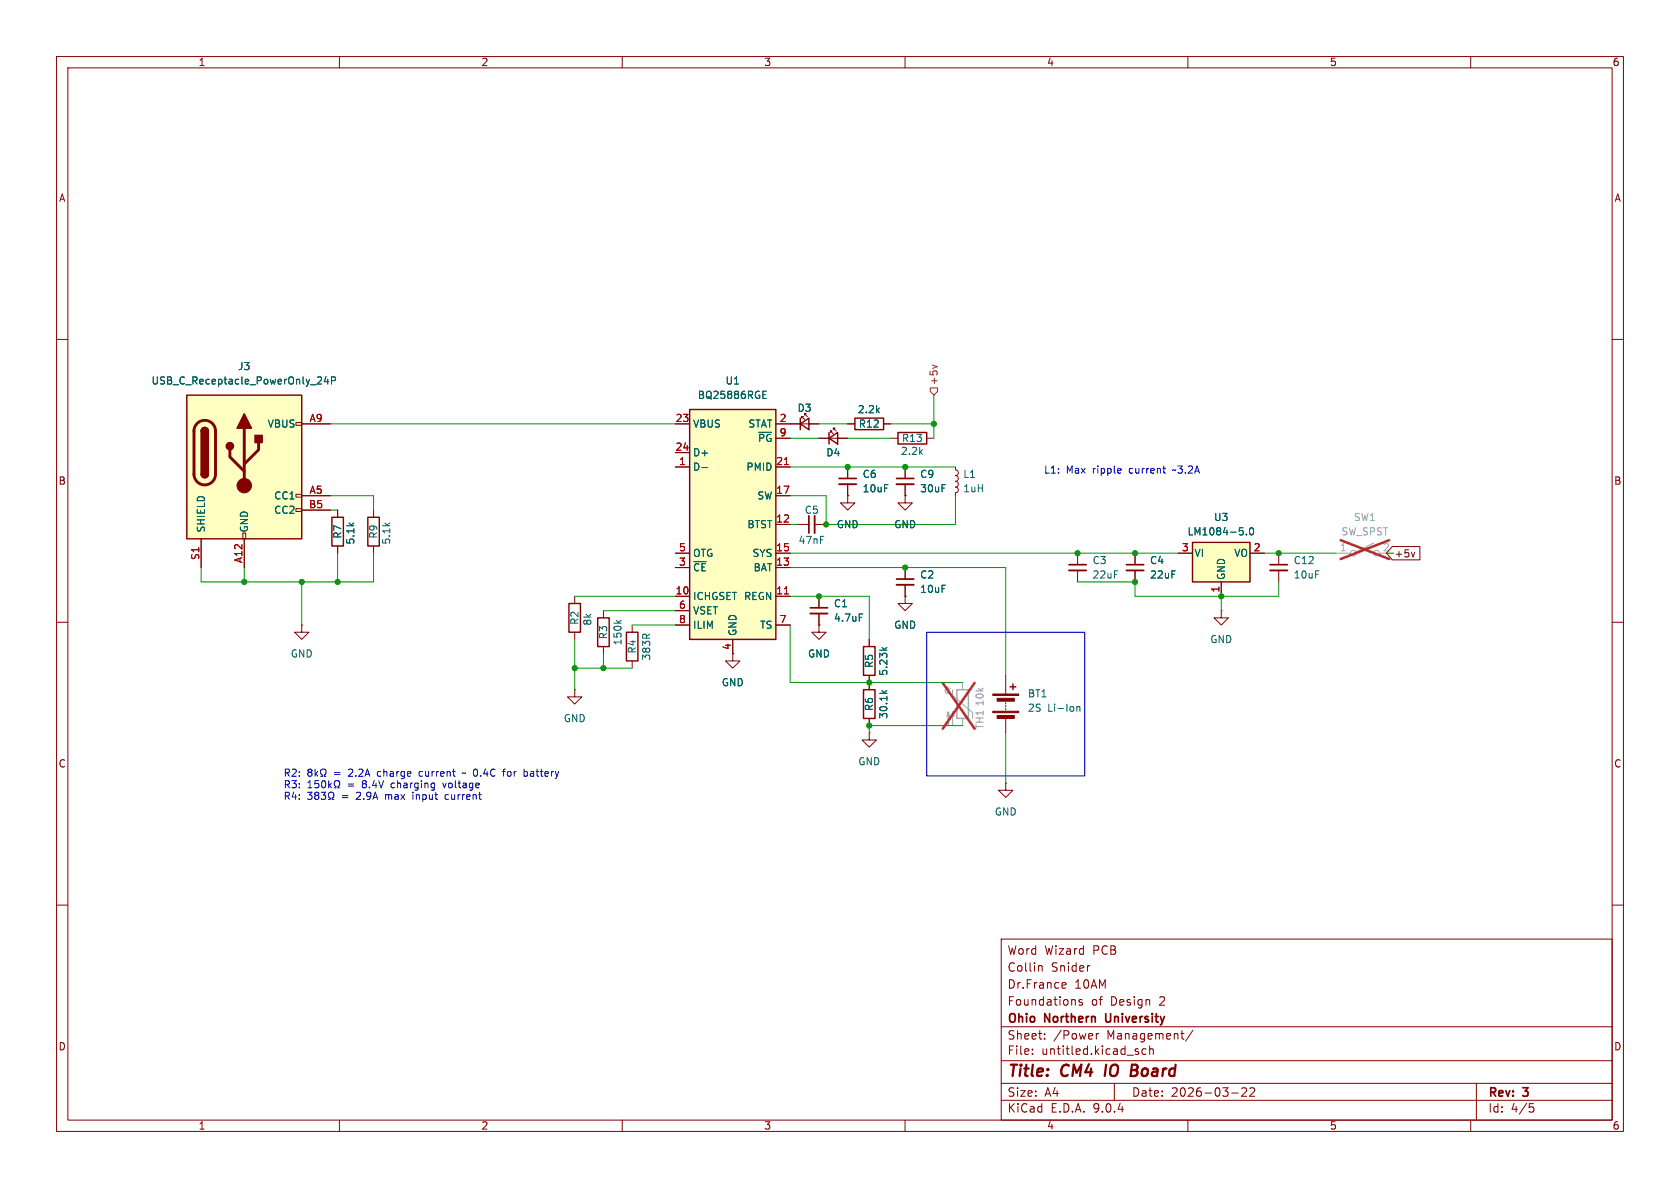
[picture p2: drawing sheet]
<svg xmlns="http://www.w3.org/2000/svg" width="297mm" height="210mm" viewBox="0 0 297 210" stroke-linecap="round" stroke-linejoin="round" font-family="sans-serif">
<g fill="none" stroke="#840000" stroke-width=".18">
<path d="M10 10h277v190h-277zM12 12h273v186h-273zM60 10v2M110 10v2M160 10v2M210 10v2M260 10v2M10 60h2M144.8 77.5h5.1M146.8 76.5v-.3h.3h-.3l.5 .5M147.3 75.9v-.2h.3h-.3l.5 .5M157.5 77.5h1.2"/>
<path d="M163.8 77.5h1.3M285 60h2M10 110h2M285 110h2M10 160h2M177 166h108v32h-108zM183.8 170.7h.2l.2 .2v.8M187.8 174.6h.6M187.8 173.8l.4-.1 .3 .4-.8 .1M191.3 176.8l-.3-.1-.3 .2 .1 .2 .5 .2v.3h-.6M192.5 170.7h.2M285 160h2"/>
<path d="M60 198v2M110 198v2M160 198v2M177 194.5h108M177 191.5h108M177 187.5h108M177 181.5h108M182.5 186.3v.1M182.5 185.5v.1M184.7 183.6v.1M184.7 182.8v.1M193.8 182.7v1"/>
<path d="M194.2 182.7l-.2 .1-.2 .2M197 191.5v3M201.2 186v.3M202.6 185.5l-.4-.1-.3 .3v.4l.1 .2h.6M203.2 185.5l.3-.1 .3 .1 .1 .9M203.2 184.9v1.5M208.7 182.7h.6M209.2 183.7h.1M210 198v2M210.9 182.1l-1.3 2M217.7 193.2h1.2M219.5 192.4l.6-.1 .2 .1 .1 .3-.9 1.1h.9"/>
<path d="M221 192.4l.5-.1 .2 .1 .1 .3-.9 1.1h.9M260 198v2M261 191.5v6.5M270.4 195.1h.7M270.5 195.7h.4l.3 .3-.2 .5-.5 .1"/>
</g>
<path d="M195.6 188.2l-.3 2M200 189.2h.7M200.1 188.2h.7M200.7 189.2l.2 .1M200.8 190.1l-.9 .1M200.9 189.1l-.2 .1" fill="none" stroke="#840000" stroke-width=".4"/>
<path d="M195.5 179.2l.1 1.3" fill="none" stroke="#840000" stroke-width=".3"/>
<path d="M146.6 77.5l1.5-1v2zM146.6 76.5v2M158.7 76.5h5.1v2h-5.1z" fill="none" stroke="#840000" stroke-width=".25"/>
<path d="M121.9 72.4h15.3v40.6h-15.3z" fill="#ffffc2"/>
<path d="M121.9 72.4h15.3v40.6h-15.3zM141.5 74.9l1.5-1v2zM141.5 73.9v2M105.7 109.2h2v5.1h-2zM110.7 111.8h2.1v5h-2.1z" fill="none" stroke="#840000" stroke-width=".25"/>
<g fill="none" stroke="#840000" stroke-width=".18">
<path d="M119.4 74.9h2.5M137.2 74.9h7.6M137.2 77.5h2.5M141.7 73.9v-.2h.3h-.3l.5 .5M142.2 73.4v-.2h.3h-.3l.5 .5M119.4 80h2.5M119.4 82.6h2.5M119.4 97.8h2.5M137.2 82.6h2.5M137.2 97.8h2.5M137.2 87.6h2.5M137.2 92.7h2.5"/>
<path d="M149.9 82.6v2M149.9 85.6v2M160 87.6v1.3h1.3l-1.3 1.3-1.3-1.3h1.3M160 87.6h.1M160 82.6v2M160 85.6v2M106.7 108v1.2M106.7 114.3v1.3M111.8 110.5v1.3M111.8 116.8v1.3M119.4 100.3h2.5M119.4 105.4h2.5"/>
<path d="M119.4 108h2.5M119.4 110.5h2.5M129.5 113v2.6M137.2 100.3h2.5M137.2 105.4h2.5M137.2 110.5h2.5"/>
</g>
<path d="M134.9 69.8h.4M134.9 70.4h.6M134.9 69.2h.6M124.1 82.6h1M109 109.7l.4 .5M109.8 109.7l-.5 .3" fill="none" stroke="#006464" stroke-width=".18"/>
<path d="M138.7 82.1h.7M138.7 105h.7" fill="none" stroke="#a90000" stroke-width=".18"/>
<path d="M148.3 84.6h3.1M158.5 84.6h3" fill="none" stroke="#840000" stroke-width=".3"/>
<path d="M148.3 85.6h3.1M158.5 85.6h3" fill="none" stroke="#840000" stroke-width=".33"/>
<path d="M33 69.9h20.3v25.4h-20.3z" fill="#ffffc2"/>
<g fill="none" stroke="#840000" stroke-width=".18">
<path d="M52.3 74.7h1v.5h-1zM53.3 74.9h5.1M149.9 74.9h1.2M156.2 74.9h1.3M35.6 95.3v5M42.9 94.2h.5v1.1h-.5zM43.2 95.3v5M52.3 87.4h1v.5h-1zM52.3 89.9h1v.5h-1zM53.3 87.6h5.1M53.3 90.2h5.1M59.7 90.2v1.2"/>
<path d="M59.7 96.5v1.3M66 90.2v1.2M66 96.5v1.3M141 92.7h2M144 92.7h2M149.9 87.6v1.3h1.2l-1.2 1.3-1.3-1.3h1.3M149.9 87.6h.1M53.3 110.5v1.3h1.3l-1.3 1.2-1.2-1.2h1.2M53.3 110.5h.1M101.6 105.4v1.3M101.6 111.8v1.2M129.5 115.6v1.2h1.3l-1.3 1.3-1.2-1.3h1.2"/>
<path d="M153.7 113v1.3M153.7 119.4v1.3M177.8 119.4v3.3M101.6 121.9v1.3h1.3l-1.3 1.3-1.3-1.3h1.3M101.6 121.9h.1M177.8 124.2v.3M177.8 124.7v.3M177.8 125.2v.3M177.8 127v2.5"/>
</g>
<path d="M33 69.9h20.3v25.4h-20.3zM35.6 76.2a.64 .64 0 0 1 .6-.6 .64 .64 0 0 1 .6 .6M151.1 73.9h5.1v2h-5.1zM35.6 83.8a.64 .64 0 0 0 .6 .7 .64 .64 0 0 0 .6-.7M58.7 91.4h2v5.1h-2zM65 91.4h2.1v5.1h-2.1zM100.6 106.7h2v5.1h-2zM152.7 114.3h2v5.1h-2zM178.6 121.4h1M179.1 120.9v1" fill="none" stroke="#840000" stroke-width=".25"/>
<path d="M34.8 74.9a1.9 1.9 0 0 1 2.1-.5 1.9 1.9 0 0 1 1.2 1.8v7.6a1.91 1.91 0 0 1-1.9 1.9 1.91 1.91 0 0 1-1.9-1.9v-7.7l.2-.7zM40.6 79.5v1.3l2.6 2.5M43.2 75.7v10.2M45.7 78.2v1.3l-2.5 2.5" fill="none" stroke="#840000" stroke-width=".51"/>
<g fill="#840000" stroke="#840000" stroke-width=".25">
<path d="M35.6 76.2h1.2v7.6h-1.2z"/>
<path d="M35.7 75.8a.64 .64 0 0 1 .7-.2 .64 .64 0 0 1 .4 .6h-1.2z"/>
<path d="M35.6 83.8h1.2a.64 .64 0 0 1-.6 .7 .64 .64 0 0 1-.6-.7z"/>
<path d="M43.2 73.2l1.2 2.5h-2.5z"/>
<path d="M45.1 77h1.3v1.2h-1.3z"/>
<circle cx="40.6" cy="78.9" r=".63"/>
</g>
<g fill="#840000" stroke="#840000" stroke-width=".18">
<path d="M175.5 122.7h4.6v.2h-4.6z"/>
<path d="M175.5 125.7h4.6v.3h-4.6z"/>
<path d="M176.3 123.4h3v.6h-3z"/>
<path d="M176.3 126.5h3v.5h-3z"/>
<circle cx="43.2" cy="85.9" r="1.27"/>
</g>
<path d="M56.6 66.6l.2 .3v.3l-.7 .7h.7M57.6 66.6l-.3 .9h.8M57.9 67v.9M58.6 67.3l.6-.1 .1-.2v-.3l-.7-.1v1.3M155.9 114.5l.5 .4M156.8 114.5l-.5 .3M190.4 124.9v.8M190.4 125l.2-.1 .3 .1v.7" fill="none" stroke="#006464" stroke-width=".18"/>
<path d="M143 91.2v3" fill="none" stroke="#840000" stroke-width=".3"/>
<path d="M144 91.2v3" fill="none" stroke="#840000" stroke-width=".33"/>
<path d="M210.8 95.9h10.2v7h-10.2z" fill="#ffffc2"/>
<path d="M210.8 95.9h10.2v7h-10.2zM152.7 121.9h2v5.1h-2z" fill="none" stroke="#840000" stroke-width=".25"/>
<g fill="none" stroke="#840000" stroke-width=".18">
<path d="M53.3 74.9h5.1M119.4 74.9h2.5M137.2 74.9h4.3M137.2 77.5h2.5M143 74.9h1.8M144.8 77.5h1.8M148.1 77.5h1.8M149.9 74.9h1.2M156.2 74.9h1.3M35.6 95.3v5M43.2 95.3v5M53.3 87.6h5.1"/>
<path d="M53.3 90.2h5.1M59.7 90.2v1.2M59.7 96.5v1.3M119.4 97.8h2.5M119.4 80h2.5M119.4 82.6h2.5M137.2 97.8h2.5M137.2 82.6h2.5M137.2 87.6h2.5M137.2 92.7h2.5M149.9 87.6h.1M149.9 82.6v2"/>
<path d="M149.9 85.6v2M160 87.6h.1M160 82.6v2M160 85.6v2M168.9 82.6v.5l.4 .1 .1 .4-.1 .3-.4 .2 .3 .1 .2 .2-.1 .5-.4 .2 .4 .1 .1 .4-.1 .4-.4 .1 .4 .2 .1 .3-.1 .4-.4 .1v.5M190.5 97.8v2M200.7 97.8v2M208.3 97.8h2.5M221 97.8h2.5M226.1 97.8v2M246.1 96.6h4.9v2.4h-4.9l-1-1.2zM250.1 97.6l-.3 .9"/>
<path d="M119.4 100.3h2.5M119.4 105.4h2.5M119.4 108h2.5M119.4 110.5h2.5M129.5 113v2.6M137.2 100.3h2.5M137.2 105.4h2.5M137.2 110.5h2.5M144.8 110.5v1.3h1.2l-1.2 1.2-1.3-1.2h1.3M144.8 110.5h.1M144.8 105.4v2M144.8 108.5v2"/>
<path d="M153.7 113v1.3M153.7 119.4v2.5M160 105.4v1.3h1.3l-1.3 1.3-1.3-1.3h1.3M160 105.4h.1M160 100.3v2.1M160 103.4v2M190.5 100.8v2.1M200.7 100.8v2.1M215.9 108v1.2h1.3l-1.3 1.3-1.3-1.3h1.3M215.9 108h.1M215.9 102.9v2.5M226.1 100.8v2.1"/>
<path d="M153.7 129.5v1.3h1.2l-1.2 1.3-1.3-1.3h1.3M153.7 129.5h.1M153.7 127v1.3M177.8 138.4v1.3h1.3l-1.3 1.3-1.3-1.3h1.3M177.8 138.4h.1"/>
</g>
<g fill="none" stroke="#006464" stroke-width=".18">
<path d="M56.6 66.6l.2 .3v.3l-.7 .7h.7M57.6 66.6l-.3 .9h.8M57.9 67v.9M58.6 67.3l.6-.1 .1-.2v-.3l-.7-.1v1.3M134.9 69.8h.4M134.9 70.4h.6M134.9 69.2h.6M124.1 82.6h1M220.3 94.4v.2M221 93.4l.2-.1a.68 .68 0 0 1 .4 .6 .68 .68 0 0 1-.4 .7l-.2-.2-.1-.3zM151.9 108.5h.6M155.9 114.5l.5 .4"/>
<path d="M156.8 114.5l-.5 .3M155.9 122.1l.5 .5M156.8 122.1l-.5 .3"/>
</g>
<path d="M189 99.8h3M199.1 99.8h3.1M224.5 99.8h3.1M143.3 107.4h3M158.5 102.4h3" fill="none" stroke="#840000" stroke-width=".3"/>
<path d="M143.3 108.5h3M158.5 103.4h3M189 100.8h3M199.1 100.8h3.1M224.5 100.8h3.1" fill="none" stroke="#840000" stroke-width=".33"/>
<g fill="none" stroke="#a1a1a1" stroke-width=".18">
<path d="M236.2 97.8h2.6M242.8 96l-3 1.5M243.8 97.8h2.6M167 122l.1 .3M168 121.7l-.3 .2h-.4l-.2-.2 .1-.2 .3-.1 .1 .2v.7l-.2 .3-.3-.3M168.4 121.9v1l3.6 3.1v1M170.2 120.7v1.2M170.2 127v1.3"/>
<circle cx="239.3" cy="97.8" r=".51"/>
<circle cx="243.3" cy="97.8" r=".51"/>
</g>
<path d="M237 95.5l8.6 3.3M245.6 95.5l-8.6 3.3M166.7 120.7l5.6 8.1M172.3 120.7l-5.6 8.1" fill="none" stroke="#e12e31" stroke-width=".46"/>
<g fill="#a1a1a1" stroke="#a1a1a1" stroke-width=".18">
<path d="M167.6 125.9l.3 .7h-.5l.2-.7v2.2z"/>
<path d="M168.4 125.9l.3 .7h-.6l.3-.7v2.2z"/>
</g>
<path d="M169.2 121.9h2v5.1h-2z" fill="none" stroke="#a1a1a1" stroke-width=".25"/>
<path d="M164.5 68.6h1.2v.6l-.6 .7-.6-.7zM164.8 64.5l.9 .3" fill="none" stroke="#725600" stroke-width=".18"/>
<g fill="none" stroke="#009600" stroke-width=".18">
<path d="M58.4 74.9h61M139.7 77.5h5.1M144.8 74.9h5.1M149.9 77.5h7.6M157.5 74.9h7.6M165.1 69.9v7.6M58.4 87.6h7.6v2.6M58.4 90.2h1.3M59.7 97.8v5.1M66 97.8v5.1h-30.4v-2.6M139.7 87.6h6.3v5.1h22.9v-5.1M139.7 82.6h29.2"/>
<path d="M139.7 97.8h68.6M139.7 92.7h1.3M223.5 97.8h12.7M245.1 97.8h1.3M43.2 100.3v2.6M53.3 102.9v7.6M101.6 105.4h17.8M101.6 118.1h10.2M101.6 113v8.9M106.7 108h12.7M106.7 115.6v2.5M111.8 110.5h7.6"/>
<path d="M139.7 105.4h14v7.6M139.7 100.3h38.1v19.1M139.7 110.5v10.2h30.5M190.5 102.9h10.2v2.5h25.4v-2.5M215.9 105.4v2.6M170.2 128.3h-16.5v1.2M177.8 129.5v8.9"/>
</g>
<g fill="none" stroke="#0000c2" stroke-width=".18">
<path d="M198.1 82.9l.1 .2-.6 .1M205.6 82.8h.5M205.9 83.6h.2M207.4 83l-.1 .2M163.8 111.8h28v25.4h-28zM54.4 138.4l.4-.4v1.3M54.4 139.3h.8M54.7 136.5l-.3-.2 .3-.3h.2l.3 .2-.3 .3M54.7 136.5l-.3 .2 .1 .4 .2 .1h.3l.2-.2v-.3l-.3-.2M54.7 136.5h.2M55.7 136v1.2M55.8 136.7l.4 .5"/>
<path d="M56.2 136.4l-.5 .5M56.3 138h-.6l-.1 .6 .2-.1h.4l.2 .2-.1 .4-.2 .2-.5-.2M56.7 137.2h.3v-.2a.54 .54 0 0 1-.3-.8 .54 .54 0 0 1 .8-.2 .58 .58 0 0 1-.2 1v.2h.3M57 138.1l.2-.1a.68 .68 0 0 1 .4 .6 .68 .68 0 0 1-.4 .7l-.2-.2-.1-.3zM58.1 138v1.3M58.2 138.8l.4 .5M58.6 138.4l-.5 .5M59.1 139.3h.3v-.3a.54 .54 0 0 1-.3-.7 .54 .54 0 0 1 .8-.2 .58 .58 0 0 1-.1 .9v.3h.3M61.6 136.1l.5-.1 .3 .3-.8 .9h.8M62.9 137.1v.1M63.4 136.1l.5-.1 .3 .3-.8 .9h.8M64.3 138.5l-.3 .3 .1 .3 .2 .2 .4-.1 .1-.2v-.2l-.3-.3"/>
<path d="M64.3 138.5l-.3-.2 .3-.3h.2l.3 .2-.3 .3M64.3 138.5h.2M64.5 137.2l.5-1.2 .4 1.2M64.7 136.9h.6M65.3 139.1v.2M66.2 137.9l-.3 .9h.7M66.5 138.4v.9M67 138l.4 1.3 .4-1.3M74.3 136.4l-.2 .2v.4l.2 .2M78.3 138.4l.3 .9M82.3 136.7l-.4-.1-.2 .1M88.8 136.4h.5"/>
<path d="M89.3 136l-.3 .1M92.8 136.4h.3l.2 .2-.1 .5-.4 .1M54.4 140h.8l-.5 .5 .4 .1v.6l-.2 .1-.5-.1M55.9 140.6l-.3-.3 .3-.3h.2l.3 .3-.3 .3M55.9 140.6l-.3 .2 .1 .4 .2 .1h.3l.2-.2v-.3l-.3-.2M55.9 140.6h.2M56.8 140h.8l-.4 .5 .3 .1v.6l-.2 .1-.5-.1M58.1 141.3h.3v-.2a.54 .54 0 0 1-.3-.8 .54 .54 0 0 1 .7-.2 .58 .58 0 0 1-.1 1v.2h.3M63 140.2l.5-.2 .2 .4-.7 .9h.7M64.3 141.2v.1M65.6 140.6l-.3 .2h-.3l-.2-.2 .2-.5 .3-.1 .2 .2a.84 .84 0 0 1-.3 1.1h-.2M65.9 141.3l.4-1.3 .5 1.3"/>
<path d="M66 140.9h.6M73 140.5v.8M78.8 140.5l-.1 .6 .1 .2h.4"/>
</g>
<path d="M138.7 82.1h.7M138.7 105h.7" fill="none" stroke="#a90000" stroke-width=".18"/>
<g fill="#009600" stroke="#009600" stroke-width=".18">
<circle cx="149.9" cy="82.6" r=".46"/>
<circle cx="165.1" cy="74.9" r=".46"/>
<circle cx="160" cy="82.6" r=".46"/>
<circle cx="146" cy="92.7" r=".46"/>
<circle cx="144.8" cy="105.4" r=".46"/>
<circle cx="101.6" cy="118.1" r=".46"/>
<circle cx="59.7" cy="102.9" r=".46"/>
<circle cx="53.3" cy="102.9" r=".46"/>
<circle cx="43.2" cy="102.9" r=".46"/>
<circle cx="106.7" cy="118.1" r=".46"/>
<circle cx="190.5" cy="97.8" r=".46"/>
<circle cx="200.7" cy="102.9" r=".46"/>
<circle cx="200.7" cy="97.8" r=".46"/>
<circle cx="215.9" cy="105.4" r=".46"/>
<circle cx="226.1" cy="97.8" r=".46"/>
<circle cx="153.7" cy="120.7" r=".46"/>
<circle cx="153.7" cy="128.3" r=".46"/>
<circle cx="160" cy="100.3" r=".46"/>
</g>
<g font-size="2.8" fill="#840000">
<text x="178" y="190.9">Title:</text>
<text x="187.7" y="190.9">CM4</text>
<text x="196.2" y="190.9">IO</text>
<text x="201.5" y="190.9">Board</text>
</g>
<g font-size="2.1" fill="#840000">
<text x="178" y="172">Collin</text>
<text x="178" y="169">Word</text>
<text x="184.7" y="169">Wizard</text>
<text x="185.8" y="172">Snider</text>
<text x="193.2" y="169">PCB</text>
<text x="178" y="178">Foundations</text>
<text x="178" y="175">Dr.France</text>
<text x="189.9" y="175">10AM</text>
<text x="192.9" y="178">of</text>
<text x="196.4" y="178">Design</text>
<text x="205.1" y="178">2</text>
<text x="178" y="184">Sheet:</text>
<text x="178" y="181.2">Ohio</text>
<text x="184.7" y="181.2">Northern</text>
<text x="186.2" y="184">/Power</text>
<text x="195.7" y="184">Management/</text>
<text x="196.1" y="181.2">University</text>
<text x="178" y="186.7">File:</text>
<text x="184.1" y="186.7">untitled.kicad_sch</text>
<text x="178" y="196.9">KiCad</text>
<text x="178" y="194.1">Size:</text>
<text x="184.7" y="194.1">A4</text>
<text x="185.7" y="196.9">E.D.A.</text>
<text x="193.3" y="196.9">9.0.4</text>
<text x="200" y="194.1">Date:</text>
<text x="207" y="194.1">2026-03-22</text>
<text x="263" y="194.3">Rev:</text>
<text x="263" y="196.9">Id:</text>
<text x="267.1" y="196.9">4/5</text>
<text x="269.4" y="194.3">3</text>
</g>
<g font-size="1.8" fill="#840000">
<text x="35" y="11.9">1</text>
<text x="85" y="11.9">2</text>
<text x="135" y="11.9">3</text>
<text x="185" y="11.9">4</text>
<text x="235" y="11.9">5</text>
<text x="285" y="11.9">6</text>
<text x="10.3" y="35.9">A</text>
<text x="285.3" y="35.9">A</text>
<text x="10.3" y="85.9">B</text>
<text x="285.3" y="85.9">B</text>
<text x="246.4" y="98.7">+5v</text>
<text x="129.3" y="115" transform="rotate(-90 129.3 115)">4</text>
<text x="10.3" y="135.9">C</text>
<text x="285.3" y="135.9">C</text>
<text x="10.3" y="185.9">D</text>
<text x="285.3" y="185.9">D</text>
<text x="35" y="199.9">1</text>
<text x="85" y="199.9">2</text>
<text x="135" y="199.9">3</text>
<text x="185" y="199.9">4</text>
<text x="235" y="199.9">5</text>
<text x="285" y="199.9">6</text>
</g>
<g font-size="1.8" fill="#006464">
<text x="42" y="65.6">J3</text>
<text x="26.7" y="68.2">USB_C_Receptacle_PowerOnly_24P</text>
<text x="123.3" y="70.7">BQ25886RGE</text>
<text x="128.2" y="68.2">U1</text>
<text x="47.2" y="75.8">VBUS</text>
<text x="122.4" y="75.8">VBUS</text>
<text x="132.2" y="75.8">STAT</text>
<text x="140.9" y="73">D3</text>
<text x="151.5" y="73.3">2.2k</text>
<text x="151.7" y="75.8">R12</text>
<text x="122.4" y="80.9">D+</text>
<text x="122.4" y="83.4">D-</text>
<text x="131.9" y="83.4">PMID</text>
<text x="133.9" y="78.3">~{PG}</text>
<text x="146" y="80.9">D4</text>
<text x="159.2" y="80.6">2.2k</text>
<text x="159.3" y="78.3">R13</text>
<text x="48.4" y="88.5">CC1</text>
<text x="133.8" y="88.5">SW</text>
<text x="152.4" y="84.7">C6</text>
<text x="152.4" y="87.2">10uF</text>
<text x="162.6" y="84.7">C9</text>
<text x="162.6" y="87.2">30uF</text>
<text x="170.2" y="84.7">L1</text>
<text x="170.2" y="87.2">1uH</text>
<text x="36.4" y="94.2" transform="rotate(-90 36.4 94.2)">SHIELD</text>
<text x="44" y="94.2" transform="rotate(-90 44 94.2)">GND</text>
<text x="48.4" y="91">CC2</text>
<text x="60.6" y="95.3" transform="rotate(-90 60.6 95.3)">R7</text>
<text x="66.9" y="95.3" transform="rotate(-90 66.9 95.3)">R9</text>
<text x="132" y="93.6">BTST</text>
<text x="142.2" y="91">C5</text>
<text x="147.8" y="93.6">GND</text>
<text x="158" y="93.6">GND</text>
<text x="209.8" y="94.8">LM1084-5.0</text>
<text x="214.5" y="92.3">U3</text>
<text x="62.8" y="96.4" transform="rotate(-90 62.8 96.4)">5.1k</text>
<text x="69.2" y="96.4" transform="rotate(-90 69.2 96.4)">5.1k</text>
<text x="122.4" y="98.7">OTG</text>
<text x="122.4" y="101.2">~{CE}</text>
<text x="132.9" y="98.7">SYS</text>
<text x="133.1" y="101.2">BAT</text>
<text x="141.1" y="96.4">47nF</text>
<text x="193" y="99.9">C3</text>
<text x="203.2" y="99.9">C4</text>
<text x="211.1" y="98.7">VI</text>
<text x="218.1" y="98.7">VO</text>
<text x="228.6" y="99.9">C12</text>
<text x="122.4" y="106.3">ICHGSET REGN</text>
<text x="147.3" y="107.5">C1</text>
<text x="162.6" y="102.5">C2</text>
<text x="162.6" y="105">10uF</text>
<text x="193" y="102.5">22uF</text>
<text x="203.2" y="102.5">22uF</text>
<text x="216.8" y="102.6" transform="rotate(-90 216.8 102.6)">GND</text>
<text x="228.6" y="102.5">10uF</text>
<text x="102.5" y="110.6" transform="rotate(-90 102.5 110.6)">R2</text>
<text x="104.7" y="110.7" transform="rotate(-90 104.7 110.7)">8k</text>
<text x="107.5" y="113.1" transform="rotate(-90 107.5 113.1)">R3</text>
<text x="122.4" y="108.8">VSET</text>
<text x="122.4" y="111.4">ILIM</text>
<text x="130.4" y="112.5" transform="rotate(-90 130.4 112.5)">GND</text>
<text x="134.3" y="111.4">TS</text>
<text x="147.3" y="110.1">4.7uF</text>
<text x="158" y="111.4">GND</text>
<text x="213.9" y="113.9">GND</text>
<text x="51.3" y="116.4">GND</text>
<text x="110.1" y="114.2" transform="rotate(-90 110.1 114.2)">150k</text>
<text x="112.6" y="115.6" transform="rotate(-90 112.6 115.6)">R4</text>
<text x="115.2" y="116.9" transform="rotate(-90 115.2 116.9)">383R</text>
<text x="142.7" y="116.4">GND</text>
<text x="154.5" y="118.2" transform="rotate(-90 154.5 118.2)">R5</text>
<text x="157.1" y="119.6" transform="rotate(-90 157.1 119.6)">5.23k</text>
<text x="127.5" y="121.5">GND</text>
<text x="154.5" y="125.8" transform="rotate(-90 154.5 125.8)">R6</text>
<text x="181.6" y="123.5">BT1</text>
<text x="99.6" y="127.9">GND</text>
<text x="157.1" y="127.2" transform="rotate(-90 157.1 127.2)">30.1k</text>
<text x="181.6" y="126">2S</text>
<text x="185.2" y="126">Li-Ion</text>
<text x="151.6" y="135.5">GND</text>
<text x="175.8" y="144.4">GND</text>
</g>
<text font-size="1.8" fill="#725600" x="166" y="68.2" transform="rotate(-90 166 68.2)">+5v</text>
<g font-size="1.8" fill="#a90000">
<text x="54.6" y="74.7">A9</text>
<text x="119.3" y="74.7">23</text>
<text x="137.7" y="74.7">2</text>
<text x="137.7" y="77.2">9</text>
<text x="119.3" y="79.8">24</text>
<text x="119.9" y="82.3">1</text>
<text x="137.1" y="82.3">21</text>
<text x="54.5" y="89.9">B5</text>
<text x="54.6" y="87.4">A5</text>
<text x="137.1" y="87.4">17</text>
<text x="137.1" y="92.5">12</text>
<text x="35.3" y="99.1" transform="rotate(-90 35.3 99.1)">S1</text>
<text x="42.9" y="99.6" transform="rotate(-90 42.9 99.6)">A12</text>
<text x="119.9" y="97.5">5</text>
<text x="119.9" y="100.1">3</text>
<text x="137.1" y="97.5">15</text>
<text x="137.1" y="100.1">13</text>
<text x="208.8" y="97.5">3</text>
<text x="221.5" y="97.5">2</text>
<text x="119.3" y="105.2">10</text>
<text x="119.9" y="107.7">6</text>
<text x="137.1" y="105.2">11</text>
<text x="215.6" y="104.8" transform="rotate(-90 215.6 104.8)">1</text>
<text x="119.9" y="110.2">8</text>
<text x="137.7" y="110.2">7</text>
</g>
<g font-size="1.8" fill="#0000c2">
<text x="184.5" y="83.9">L1:</text>
<text x="188.5" y="83.9">Max</text>
<text x="193.3" y="83.9">ripple</text>
<text x="199.9" y="83.9">current</text>
<text x="207.9" y="83.9">~3.2A</text>
<text x="50" y="137.5">R2:</text>
<text x="59.2" y="137.5">=</text>
<text x="67.2" y="137.5">charge</text>
<text x="74.8" y="137.5">current</text>
<text x="82.7" y="137.5">~ 0.4C</text>
<text x="90.2" y="137.5">for</text>
<text x="94.1" y="137.5">battery</text>
<text x="50" y="139.6">R3:</text>
<text x="50" y="141.6">R4:</text>
<text x="60.5" y="141.6">=</text>
<text x="61.6" y="139.6">=</text>
<text x="68.6" y="141.6">max</text>
<text x="69.6" y="139.6">charging</text>
<text x="73.6" y="141.6">input</text>
<text x="79" y="139.6">voltage</text>
<text x="79.6" y="141.6">current</text>
</g>
<g font-size="1.8" fill="#989898">
<text x="237.1" y="94.8">SW_SPST</text>
<text x="239.3" y="92.3">SW1</text>
<text x="174.1" y="125" transform="rotate(-90 174.1 125)">10k</text>
<text x="174.1" y="129" transform="rotate(-90 174.1 129)">TH1</text>
</g>
<g font-size="1.8" fill="#aaa">
<text x="236.8" y="97.5">1</text>
<text x="244.4" y="97.5">2</text>
</g>
</svg>
